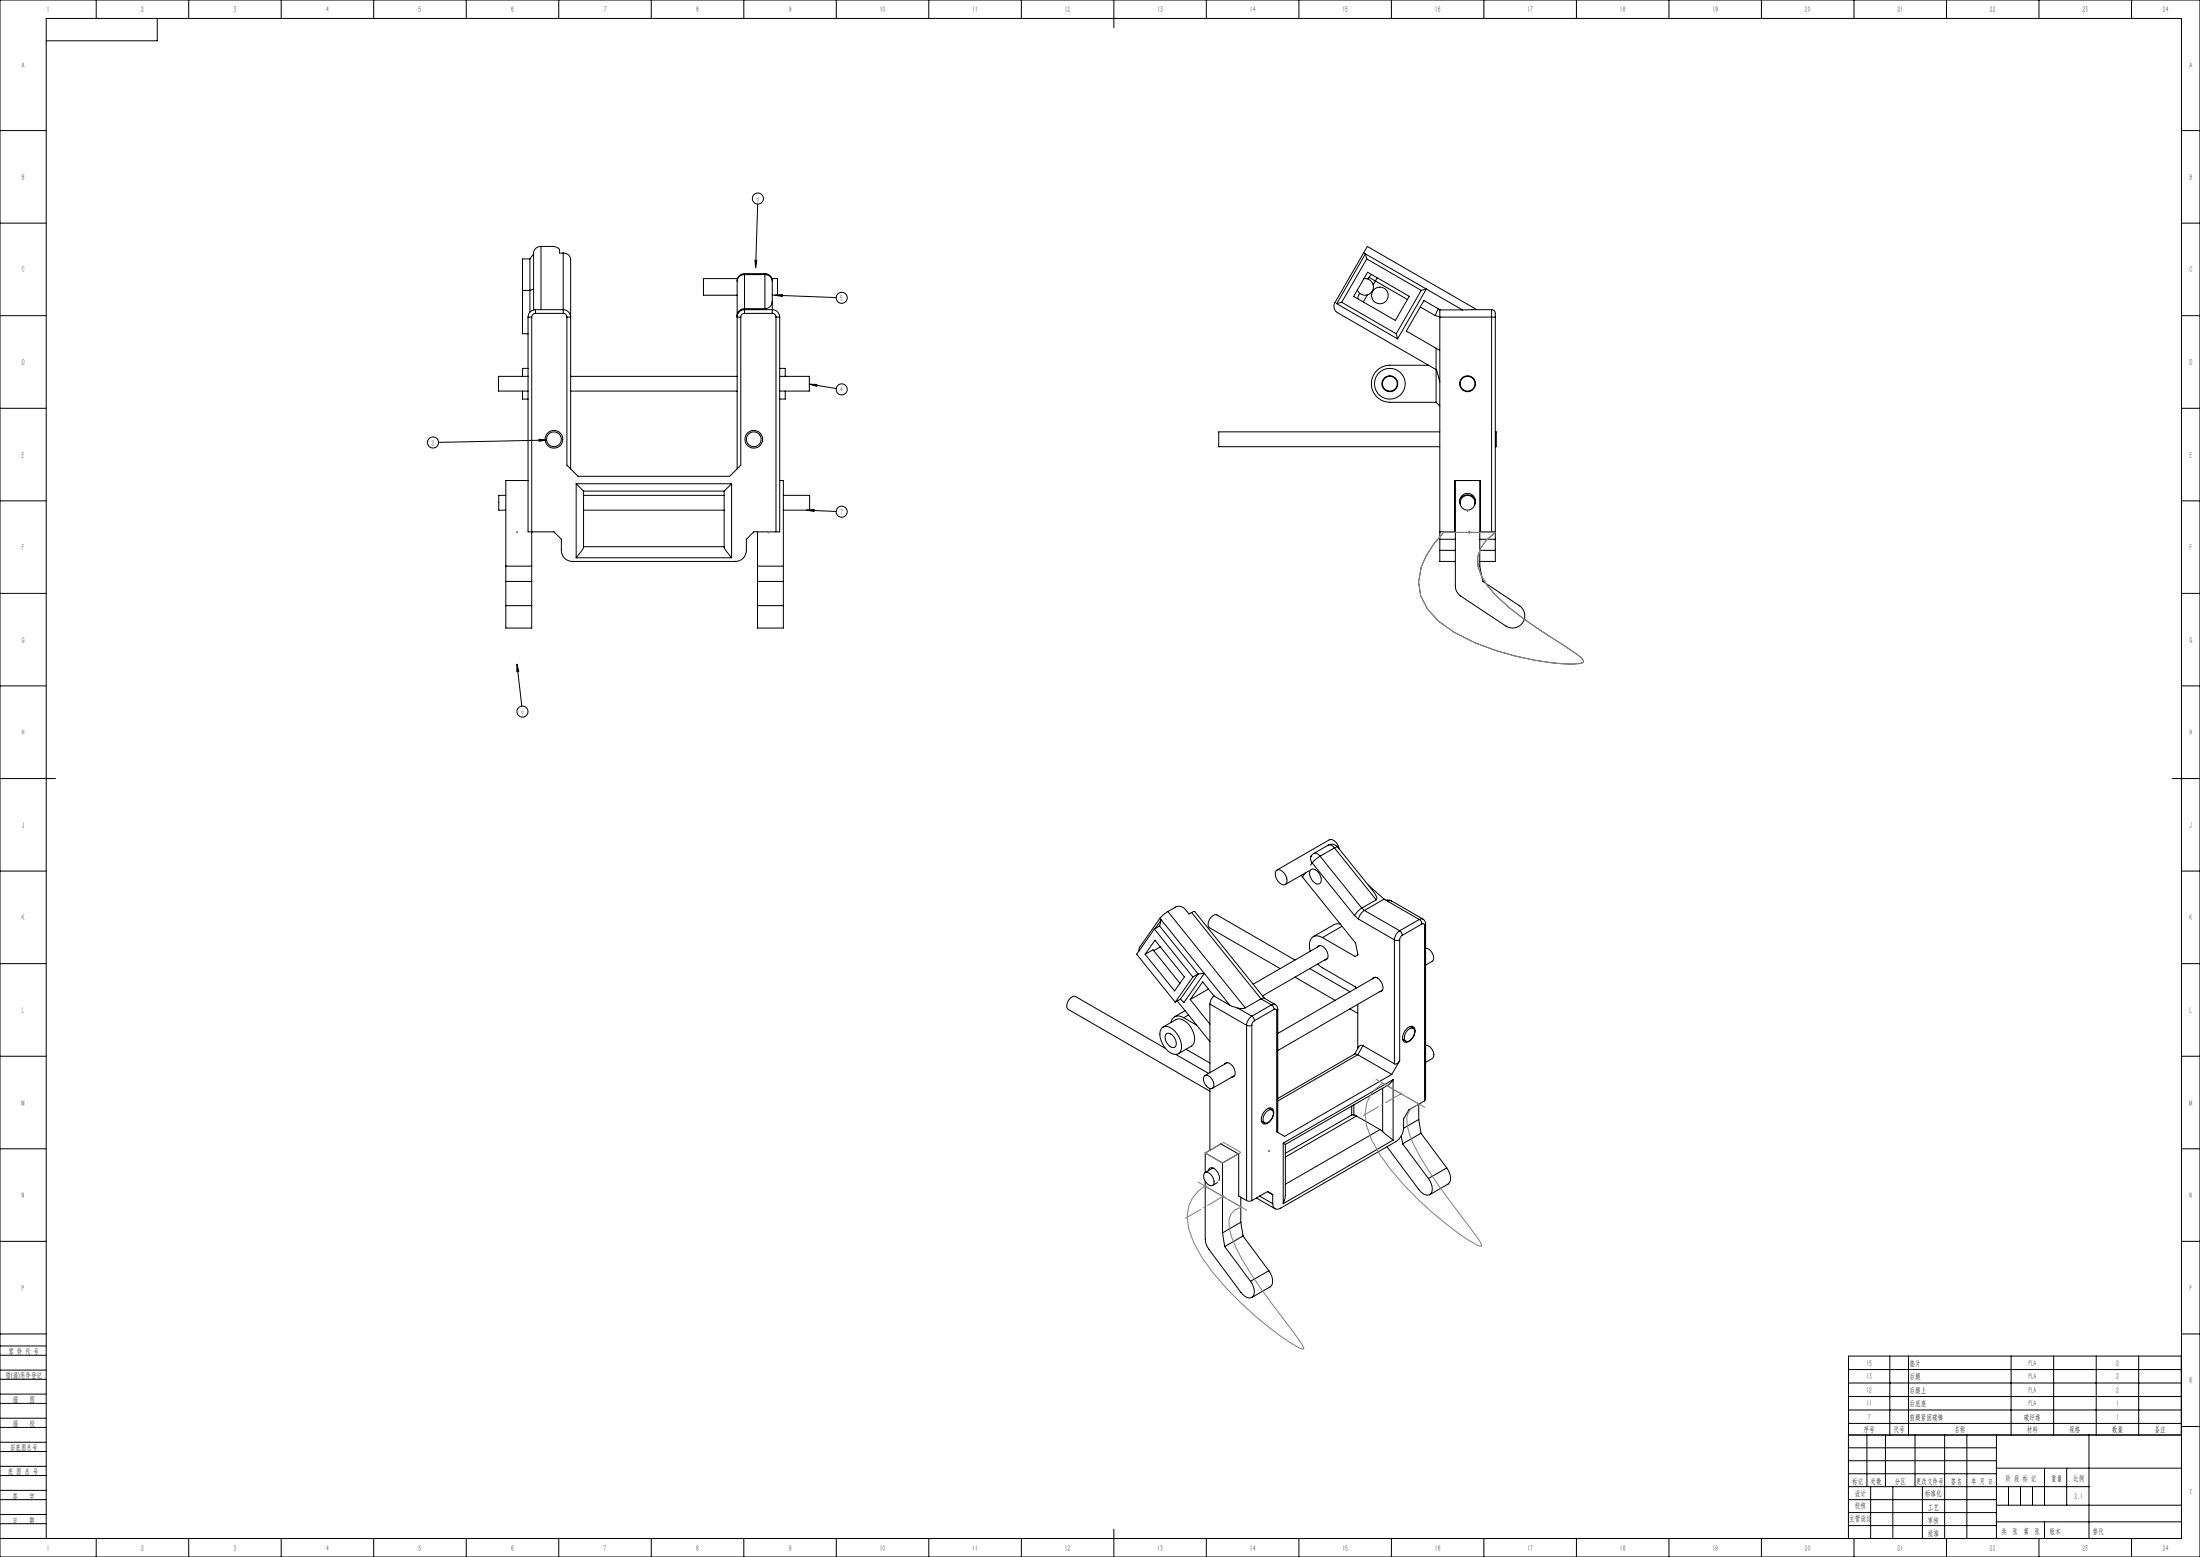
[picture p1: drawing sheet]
<svg xmlns="http://www.w3.org/2000/svg" width="1189mm" height="841mm" viewBox="0 0 1189 841" stroke-linecap="round" stroke-linejoin="round" font-family="sans-serif">
<g fill="none" stroke="#000" stroke-width=".54">
<path d="M0 0h1189v841h-1189zM52 0v10M85 10v12h-60M102 0v10M152 0v10M202 0v10M252 0v10M302 0v10M352 0v10M402 0v10M452 0v10M502 0v10"/>
<path d="M552 0v10M602 0v15M652 0v10M702 0v10M752 0v10M802 0v10M852 0v10M902 0v10M952 0v10M1002 0v10M1052 0v10M1102 0v10"/>
<path d="M1152 0v10M0 71h25M1179 71h10M410 110l-2 35M0 121h25M286 140v29M286 140h-4v40h3M288 137l-2 3M292 133a4 4 0 0 0-4 4v30M292 133h6a3 3 0 0 1 4 4h2M292 133v34M304 137a4 4 0 0 1 4 3v113"/>
<path d="M304 137v30M737 137l2-4 59 34M737 137l-16 26a4 4 0 0 0 2 6l53 31 2 6M737 137h1M738 137l-16 27M738 137l1 3M738 137l52 30M739 140l29 17M739 140l-14 23M1179 121h10M288 156l-2 1h-4M398 152v101"/>
<path d="M399 150h-19v9h18M402 148a4 4 0 0 0-4 4M402 148h.1M402 148h11M402 148v19M408 141h1l-1 4zM413 148a4 4 0 0 1 4 4M413 148h.1M413 148v19M417 150h3v9h-3M417 152v15M419 159h4v1z"/>
<path d="M419 159l33 2M735 158l-1 3M737 151h3l2 3M739 159l-2 4M739 147l23 13-8 13-22-13zM740 150l3 2M740 150l-1 1M741 148l-1 2M742 154a5 5 0 0 1-3 5 5 5 0 0 1-5-2M743 152l-1 2M743 152l18 10M744 150l-1 2"/>
<path d="M768 157l-13 23M768 157l3-1-16 27M0 171h25M285 171h2M285 171v116h14l4 4v6a6 6 0 0 0 6 6h88a6 6 0 0 0 6-6v-6l4-4h12M287 171v156M289 167a4 4 0 0 0-4 4M289 167v2M289 169l-1 1-1 1M289 169h15M289 167h15M304 169l2 1v1"/>
<path d="M304 167v2M304 167a3 3 0 0 1 4 4h-2M306 171v80l6 6h82l6-6v-80M402 169l-1 1-1 1M402 167v2M402 167a3 3 0 0 0-3 4h1M402 169h15M402 167h15M413 167h-11a4 4 0 0 0-4 3M417 169l2 1v1M417 167v2M417 167a4 4 0 0 1 4 4"/>
<path d="M417 163l-1 3-3 1M419 171h2M419 171v116M421 171v116h-2M722 164l33 19M725 163l30 17M725 163l-3 1M768 166l8 4M776 170l2 1M777 167l-1 3M778 167v4M778 167h12"/>
<path d="M778 171h28M778 167l-8-5-10 17 18 10M778 171v126M806 167h-16M806 167v4M806 171h2M806 167a3 3 0 0 1 2 4M806 171v116M808 171v126M1179 171h10M285 199h-3v4M421 199h3v4"/>
<path d="M755 180v3M772 197h-21a10 10 0 0 0-10 10 10 10 0 0 0 10 10h25M776 188v29M282 211v5h3M285 203h-16v8h16M308 211h90M308 203h90M421 203h16v8h-16M424 211v5h-3M437 208h5l-1 1zM437 208l15 2M776 217l2 2"/>
<path d="M0 221h25M291 237l4 1h-4zM295 238l-58 1M778 233h-119v8M808 233h1v8M1179 221h10M285 260h-12v67M421 260h2v67M659 241h119M659 241h.1M787 260v56a7 7 0 0 0 2 6l25 16a7 7 0 0 0 9-2 7 7 0 0 0-2-9l-20-13-1-8v-46M808 241h1"/>
<path d="M809 241h.1M0 271h25M273 268h-3v8h3M311 261l4 4M311 261h84M311 261v40M315 265v31l-4 5M315 268h76M315 276h76M315 265h76M391 265v31l4 5M395 261l-4 4"/>
<path d="M395 261v40M423 268h15v8h-15M436 276l4-1v1zM436 276h16M789 271a4 4 0 0 1 4-4 4 4 0 0 1 4 4M789 273a4 4 0 0 1 4-7 4 4 0 0 1 4 7M1179 271h10M315 295h76M409 287v40M778 297v6h9M778 287h9M778 291h9"/>
<path d="M778 297h9M786 287v-27h14v27M800 287h6M800 291h8M800 297h8M806 287h2M808 297v6h-8M273 314h14M273 306h14M311 301h84M409 314h14M409 306h14"/>
<path d="M0 321h25M273 327v12h14v-12M273 327h14M409 327v12h14v-12M409 327h14M1179 321h10M279 359l1 4h-1zM279 359l3 22M0 371h25M1179 371h10M0 421h30M1174 421h15"/>
<path d="M718 457a4 4 0 0 1 5 0M718 457h2l1 1M718 457l-8 4M721 458l-8 4M721 458l23 28M723 457l20 25 1 2v2M723 457l-2 1M724 459a5 5 0 0 0-6-5l-28 16M0 471h25M690 470a3 3 0 0 1 5 2l1 3a2.3 2.3 0 0 1-1 3 2.3 2.3 0 0 1-3-1l-3-3zM703 473l1 1M704 474l29 35 1 7-2 1-17-11"/>
<path d="M705 472l-1 2M708 470l-13 8M708 470a5 5 0 0 1 6 6 2.4 2.4 0 0 1-2 2 2.4 2.4 0 0 1-2-2l-2-2a4 4 0 0 1 0-4zM709 462l-1 2 1 2M709 462l-1 1M709 466l23 29M709 466l-1 1M710 461l-1 1M710 461h2l1 1M713 462l-4 4M713 462l23 29M739 478l9 8"/>
<path d="M1179 471h10M627 496l-11 16v2M627 496l1 1M628 497l23 29M628 497l-4 5M628 497l-1 3M631 492l-4 4M631 492l4-2a4 4 0 0 1 6 1l2 3 1-1M631 492l42 52M644 493l2-1 37 47M644 493l37 47M724 499h-3l-11 7"/>
<path d="M732 495l2 1M734 496l20 12M736 491l-4 4M736 491l1 1M737 492l-1 2-2 2M737 492l19 11M744 486l-8 5M748 486l-11 6M748 486l2 1M749 486l3 1M750 487l17 10M752 487h-2"/>
<path d="M752 487l17 9M767 497l1 2M767 497l-11 6M768 499h1l1 1M768 499l-10 6M769 496l1 1v2M769 496l-2 1M770 500v95M770 499v95v1M770 499v1M619 515l4-2 15 18M624 502l21 26"/>
<path d="M624 502l-10 13 21 26M624 508l16 20-5 7-16-20zM627 500l21 26M627 500l-3 2M627 511l-3 3M700 519l-42-25a5 5 0 0 0-4 7l38 22M712 512v-1a4 4 0 0 1 6 5 2.1 2.1 0 0 1-2 3M714 511l-37 21M715 506a4 4 0 0 0-5 0 4 4 0 0 0-2 5v3M718 518l-36 20M725 500l-10 6M754 508h2"/>
<path d="M754 508v67M756 503a6 6 0 0 0-2 5M756 503l2 2M756 508v65M758 505l-2 3M770 512a5 5 0 0 1 4 7l-4 2M0 521h25M638 540l-3 1M643 540l11 13M645 528l-10 13M648 526l-3 2M648 526l-10 14"/>
<path d="M651 526l14 17M651 526l-11 15-2-1M651 526h-3M653 534l-10 6M656 538l-1 2-1 2M656 538l9 5M656 538l-6-8-7 10M681 540l2-1 6 4M681 540l-8 4M681 540l6 3M700 528l22 12M708 523l22 13"/>
<path d="M712 521l3 2 17 10 1 1M742 529a2.6 2.6 0 0 1 4 1l1 2a2.2 2.2 0 0 1-1 4M743 528l-52 30M747 535l-56 32M1179 521h10M628 555a7 7 0 0 1 9 5 6 6 0 0 1-1 9 11 11 0 0 1-9-13zM629 555l7-4a7 7 0 0 1 8 4 7 7 0 0 1 0 10l-7 4M630 558a5 5 0 0 1 6 6 2.3 2.3 0 0 1-3 2 2.3 2.3 0 0 1-2-2l-1-3zM636 541l18 22M640 550a4 4 0 0 0-7 2M640 550l7 4M641 546l-6 3"/>
<path d="M642 548l-2 2M654 542l20 12M654 542v37M665 543l4 2M669 545l8 4M673 544l-4 1M674 554h3M674 554v94M677 549a6 6 0 0 0-3 5M677 549l1 2M677 554v94M678 551l-1 3"/>
<path d="M687 543l2 2M687 543l-10 6M689 545h1v1M689 545l-11 6M689 543l1 1 1 1M689 543h-2M690 546v65l4 3 58-34M691 545l-1 1M691 545v67M730 545l4 2M734 542v24M760 556a2.5 2.5 0 0 1 3-2 2.5 2.5 0 0 1 2 4 5 5 0 0 1-6 4l-1-3z"/>
<path d="M761 556a2 2 0 0 1 3 0 5 5 0 0 1-4 7 4 4 0 0 1 1-7zM762 554l2 1M0 571h25M630 566l-49-28a5 5 0 0 0-4 7l77 44M635 570l18 10M641 567l13 7M662 575a4 4 0 0 1 5 4 2.1 2.1 0 0 1-1 3M663 574l-12 7M734 570l-2-1-41 24M734 570l18 10M734 570l-43 25M737 565h-2l-3 4"/>
<path d="M737 565l17 10M737 565l-3 5M756 573a2.5 2.5 0 0 1-2 2M756 573l-4 7M758 561l2 1M770 565a5 5 0 0 1 4 7l-4 2M1179 571h10M651 581a2.9 2.9 0 0 1 4 2l1 1a2.2 2.2 0 0 1-1 4 2.2 2.2 0 0 1-3-1l-1-3zM654 588v33M667 581l-12 7M686 599l1 1M731 597v5"/>
<path d="M732 597v5M747 588v23M753 583l-3 3-55 32M753 583l-59 34M753 583v33M767 596v9M770 595l-9 5-2 4v5M660 618l9 5v23l5 2M660 618l-9 5M682 605l1 1M684 600a2.6 2.6 0 0 1 3-2 2.6 2.6 0 0 1 1 4 5 5 0 0 1-6 5v-3zM685 600a2.1 2.1 0 0 1 3 0 2.1 2.1 0 0 1 0 3l-1 2a2.3 2.3 0 0 1-3 2 2.3 2.3 0 0 1-1-4z"/>
<path d="M694 617l1 1M694 617v33M695 618v28l-1 4M731 602h1M731 602l-36 21M732 602l1 1M733 603l13 7M733 603l-38 22M746 610l1 1M746 610l-51 30M747 611l6 5M750 619l18 25a3 3 0 0 0 4 1 3 3 0 0 0 2-4l-2-4"/>
<path d="M753 616l-59 34M757 613l1 5M758 618l14 19M759 609a9 9 0 0 1-5 8l-62 36a2.6 2.6 0 0 1-3 0 2.6 2.6 0 0 1-1-3M767 605l-8 4M767 605l1 7M768 612l-10 6M768 612l14 19M0 621h25M651 634a4 4 0 0 1 5 5 2.2 2.2 0 0 1-2 1 2.2 2.2 0 0 1-2-1l-1-2zM651 638l1 33 1 4 19 24a3 3 0 0 0 4 2 3 3 0 0 0 2-5l-2-4M651 623v10l5-2"/>
<path d="M651 623l10 5M653 632a2.2 2.2 0 0 1 2-1 2.2 2.2 0 0 1 2 1l2 3v3M658 639l-3 1M661 628v38M669 623l-8 5M782 631a6 6 0 0 1 1 9l-10 5M782 631l-10 6M1179 621h10M671 647v13M674 648h3M677 648l8-4 3 1v5M679 647l10 6"/>
<path d="M681 646l7 4M0 671h25M661 666l1 7M662 673l14 19M671 660l-10 6M671 660l1 8M672 668l-10 5M672 668l14 18M1179 671h10M686 686a6 6 0 0 1 0 9l-9 6M686 686l-10 6M0 732h25"/>
<path d="M0 727h25M0 721h25M999 740h180M1021 732v43M1031 732v43M1087 732v43M1110 732v43M1133 732v43M1156 732v43M1179 721h10M0 745h25M0 740h25"/>
<path d="M0 758h25M0 753h25M999 747h180M999 754h180M0 771h25M0 766h25M0 779h25M999 775h180M999 775h180v-43h-180v99M999 762h180M999 769h180M1009 775v28"/>
<path d="M1019 775v28M1035 775v28M1051 775v56M1063 775v56M1079 775v56M1129 775v56M1179 771h10M0 784h25M0 797h25M0 792h25M999 782h80M999 789h80"/>
<path d="M999 796h80M1079 793h100M1105 793v20M1117 793v20M0 810h25M0 805h25M0 818h25M999 810h80M999 803h130M999 817h80M1011 803v28M1023 803v28"/>
<path d="M1039 803v28M1079 813h100M1085 803v10M1092 803v10M1098 803v10M0 823h25M0 831h1179v-821h-1154v821M52 831v10M102 831v10M152 831v10M202 831v10M252 831v10"/>
<path d="M302 831v10M352 831v10M402 831v10M452 831v10M502 831v10M552 831v10M602 826v15M652 831v10M702 831v10M752 831v10M802 831v10M852 831v10"/>
<path d="M902 831v10M952 831v10M999 824h80M1002 831v10M1052 831v10M1079 822h100M1102 831v10M1105 822v9M1152 831v10"/>
<circle cx="410" cy="107" r="3"/>
<circle cx="746" cy="160" r="4"/>
<circle cx="455" cy="161" r="3"/>
<circle cx="455" cy="210" r="3"/>
<circle cx="751" cy="207" r="4"/>
<circle cx="751" cy="207" r="8"/>
<circle cx="793" cy="207" r="4"/>
<circle cx="234" cy="239" r="3"/>
<circle cx="299" cy="237" r="5"/>
<circle cx="299" cy="237" r="4"/>
<circle cx="407" cy="237" r="4"/>
<circle cx="407" cy="237" r="5"/>
<circle cx="455" cy="276" r="3"/>
<circle cx="793" cy="272" r="4"/>
<circle cx="282" cy="384" r="3"/>
</g>
<g fill="none" stroke="#808080" stroke-width=".54">
<path d="M793 276h1M793 275l1 1M793 275v1M794 275l-1 1M279 288h1M279 287l1 1M279 287v1M280 287l-1 1M415 288h1M415 287l1 1M415 287v1M416 287l-1 1"/>
<path d="M780 288h28a18 18 0 0 0-7 23 70 70 0 0 0 22 23l29 19 4 4-1 1a42 42 0 0 1-17 0 147 147 0 0 1-52-17l-8-5a26 26 0 0 1-7-36l4-6zM794 287l1 1M794 287v1M795 287l-1 1M743 588l4-3 20 11a9 9 0 0 0-7 12 72 72 0 0 0 12 24l17 24a84 84 0 0 1 12 17h-1a37 37 0 0 1-12-7 180 180 0 0 1-42-43l-5-7a23 23 0 0 1 2-28zM757 591h1M757 590l1 1M757 590v1M758 590l-1 1M651 623l10-6 10 5-10 6zM685 622h1M685 621l1 1"/>
<path d="M686 621v1M686 621l-1 1M647 644l4-3 20 11a9 9 0 0 0-7 11 72 72 0 0 0 12 25l22 30a25 25 0 0 1 7 11h-1a37 37 0 0 1-12-7 182 182 0 0 1-43-43 33 33 0 0 1-6-28l1-4zM661 646h1M661 646v1"/>
</g>
<path d="M744 583l26 15M647 638l27 16" fill="none" stroke="#808080" stroke-width=".54" stroke-dasharray="30.5 1.3 1.3 1.3" stroke-dashoffset="15.4" stroke-linecap="butt"/>
<path d="M757 591l-20 12M661 646l-20 12" fill="none" stroke="#808080" stroke-width=".54" stroke-dasharray="30.5 1.3 1.3 1.3" stroke-dashoffset="20.6" stroke-linecap="butt"/>
<path d="M408 141h1l-1 4zM419 159h4v1zM437 208h5l-1 1zM436 276l4-1v1zM279 359l1 4h-1zM291 237l4 1h-4z" fill="#000"/>
<g font-size="4.4">
<text x="25" y="7">1</text>
<text x="76" y="7">2</text>
<text x="126" y="7">3</text>
<text x="176" y="7">4</text>
<text x="226" y="7">5</text>
<text x="276" y="7">6</text>
<text x="326" y="7">7</text>
<text x="376" y="7">8</text>
<text x="426" y="7">9</text>
<text x="475" y="7">10</text>
<text x="525" y="7">11</text>
<text x="575" y="7">12</text>
<text x="625" y="7">13</text>
<text x="675" y="7">14</text>
<text x="725" y="7">15</text>
<text x="775" y="7">16</text>
<text x="825" y="7">17</text>
<text x="875" y="7">18</text>
<text x="925" y="7">19</text>
<text x="975" y="7">20</text>
<text x="1025" y="7">21</text>
<text x="1075" y="7">22</text>
<text x="1125" y="7">23</text>
<text x="1169" y="7">24</text>
<text x="12" y="37">A</text>
<text x="1183" y="37">A</text>
<text x="12" y="97">B</text>
<text x="1183" y="97">B</text>
<text x="409" y="109">?</text>
<text x="12" y="147">C</text>
<text x="1183" y="147">C</text>
<text x="454" y="163">5</text>
<text x="12" y="197">D</text>
<text x="1183" y="197">D</text>
<text x="454" y="212">4</text>
<text x="233" y="241">2</text>
<text x="12" y="247">E</text>
<text x="1183" y="247">E</text>
<text x="454" y="278">7</text>
<text x="12" y="297">F</text>
<text x="1183" y="297">F</text>
<text x="12" y="347">G</text>
<text x="1183" y="347">G</text>
<text x="282" y="386">?</text>
<text x="12" y="397">H</text>
<text x="1183" y="397">H</text>
<text x="12" y="447">J</text>
<text x="1183" y="447">J</text>
<text x="12" y="497">K</text>
<text x="1183" y="497">K</text>
<text x="12" y="547">L</text>
<text x="1183" y="547">L</text>
<text x="12" y="597">M</text>
<text x="1183" y="597">M</text>
<text x="12" y="647">N</text>
<text x="1183" y="647">N</text>
<text x="12" y="697">P</text>
<text x="1183" y="697">P</text>
<text x="5" y="731">零 件 代 号</text>
<text x="1009" y="738">15</text>
<text x="1032" y="738">垫片</text>
<text x="1096" y="738">PLA</text>
<text x="1144" y="738">2</text>
<text x="3" y="744">借(通)用件登记</text>
<text x="1009" y="745">13</text>
<text x="1032" y="745">后腿</text>
<text x="1096" y="745">PLA</text>
<text x="1144" y="745">2</text>
<text x="1183" y="747">R</text>
<text x="1009" y="752">12</text>
<text x="1032" y="752">后腿上</text>
<text x="1096" y="752">PLA</text>
<text x="1144" y="752">2</text>
<text x="7" y="757">描</text>
<text x="16" y="757">图</text>
<text x="1009" y="760">11</text>
<text x="1032" y="760">后底座</text>
<text x="1096" y="760">PLA</text>
<text x="1144" y="760">1</text>
<text x="1009" y="767">7</text>
<text x="1032" y="767">前腿紧固碳棒</text>
<text x="1094" y="767">碳纤维</text>
<text x="1144" y="767">1</text>
<text x="7" y="770">描</text>
<text x="16" y="770">校</text>
<text x="1007" y="774">序号</text>
<text x="1023" y="774">代号</text>
<text x="1056" y="774">名称</text>
<text x="1095" y="774">材料</text>
<text x="1118" y="774">规格</text>
<text x="1141" y="774">数量</text>
<text x="1164" y="774">备注</text>
<text x="5" y="783">旧底图总号</text>
<text x="4" y="796">底 图 总 号</text>
<text x="1001" y="801">标记</text>
<text x="1011" y="801">处数</text>
<text x="1024" y="801">分区</text>
<text x="1035" y="801">更改文件号</text>
<text x="1054" y="801">签名</text>
<text x="1065" y="801">年 月 日</text>
<text x="1084" y="800">阶 段 标 记</text>
<text x="1109" y="800">重量</text>
<text x="1121" y="800">比例</text>
<text x="7" y="809">签</text>
<text x="16" y="809">字</text>
<text x="1002" y="808">设计</text>
<text x="1040" y="808">标准化</text>
<text x="1183" y="807">T</text>
<text x="1002" y="815">校核</text>
<text x="1042" y="815">工艺</text>
<text x="999" y="822">主管设计</text>
<text x="7" y="822">日</text>
<text x="16" y="822">期</text>
<text x="1042" y="822">审核</text>
<text x="1042" y="829">批准</text>
<text x="1082" y="828">共 张 第 张</text>
<text x="1108" y="828">版本</text>
<text x="25" y="838">1</text>
<text x="76" y="838">2</text>
<text x="126" y="838">3</text>
<text x="176" y="838">4</text>
<text x="226" y="838">5</text>
<text x="276" y="838">6</text>
<text x="326" y="838">7</text>
<text x="376" y="838">8</text>
<text x="426" y="838">9</text>
<text x="475" y="838">10</text>
<text x="525" y="838">11</text>
<text x="575" y="838">12</text>
<text x="625" y="838">13</text>
<text x="675" y="838">14</text>
<text x="725" y="838">15</text>
<text x="775" y="838">16</text>
<text x="825" y="838">17</text>
<text x="875" y="838">18</text>
<text x="925" y="838">19</text>
<text x="975" y="838">20</text>
<text x="1025" y="838">21</text>
<text x="1075" y="838">22</text>
<text x="1125" y="838">23</text>
<text x="1169" y="838">24</text>
</g>
<g font-size="4.4" fill="#0a0605">
<text x="1121" y="809">2:1</text>
<text x="1131" y="828">替代</text>
</g>
</svg>
